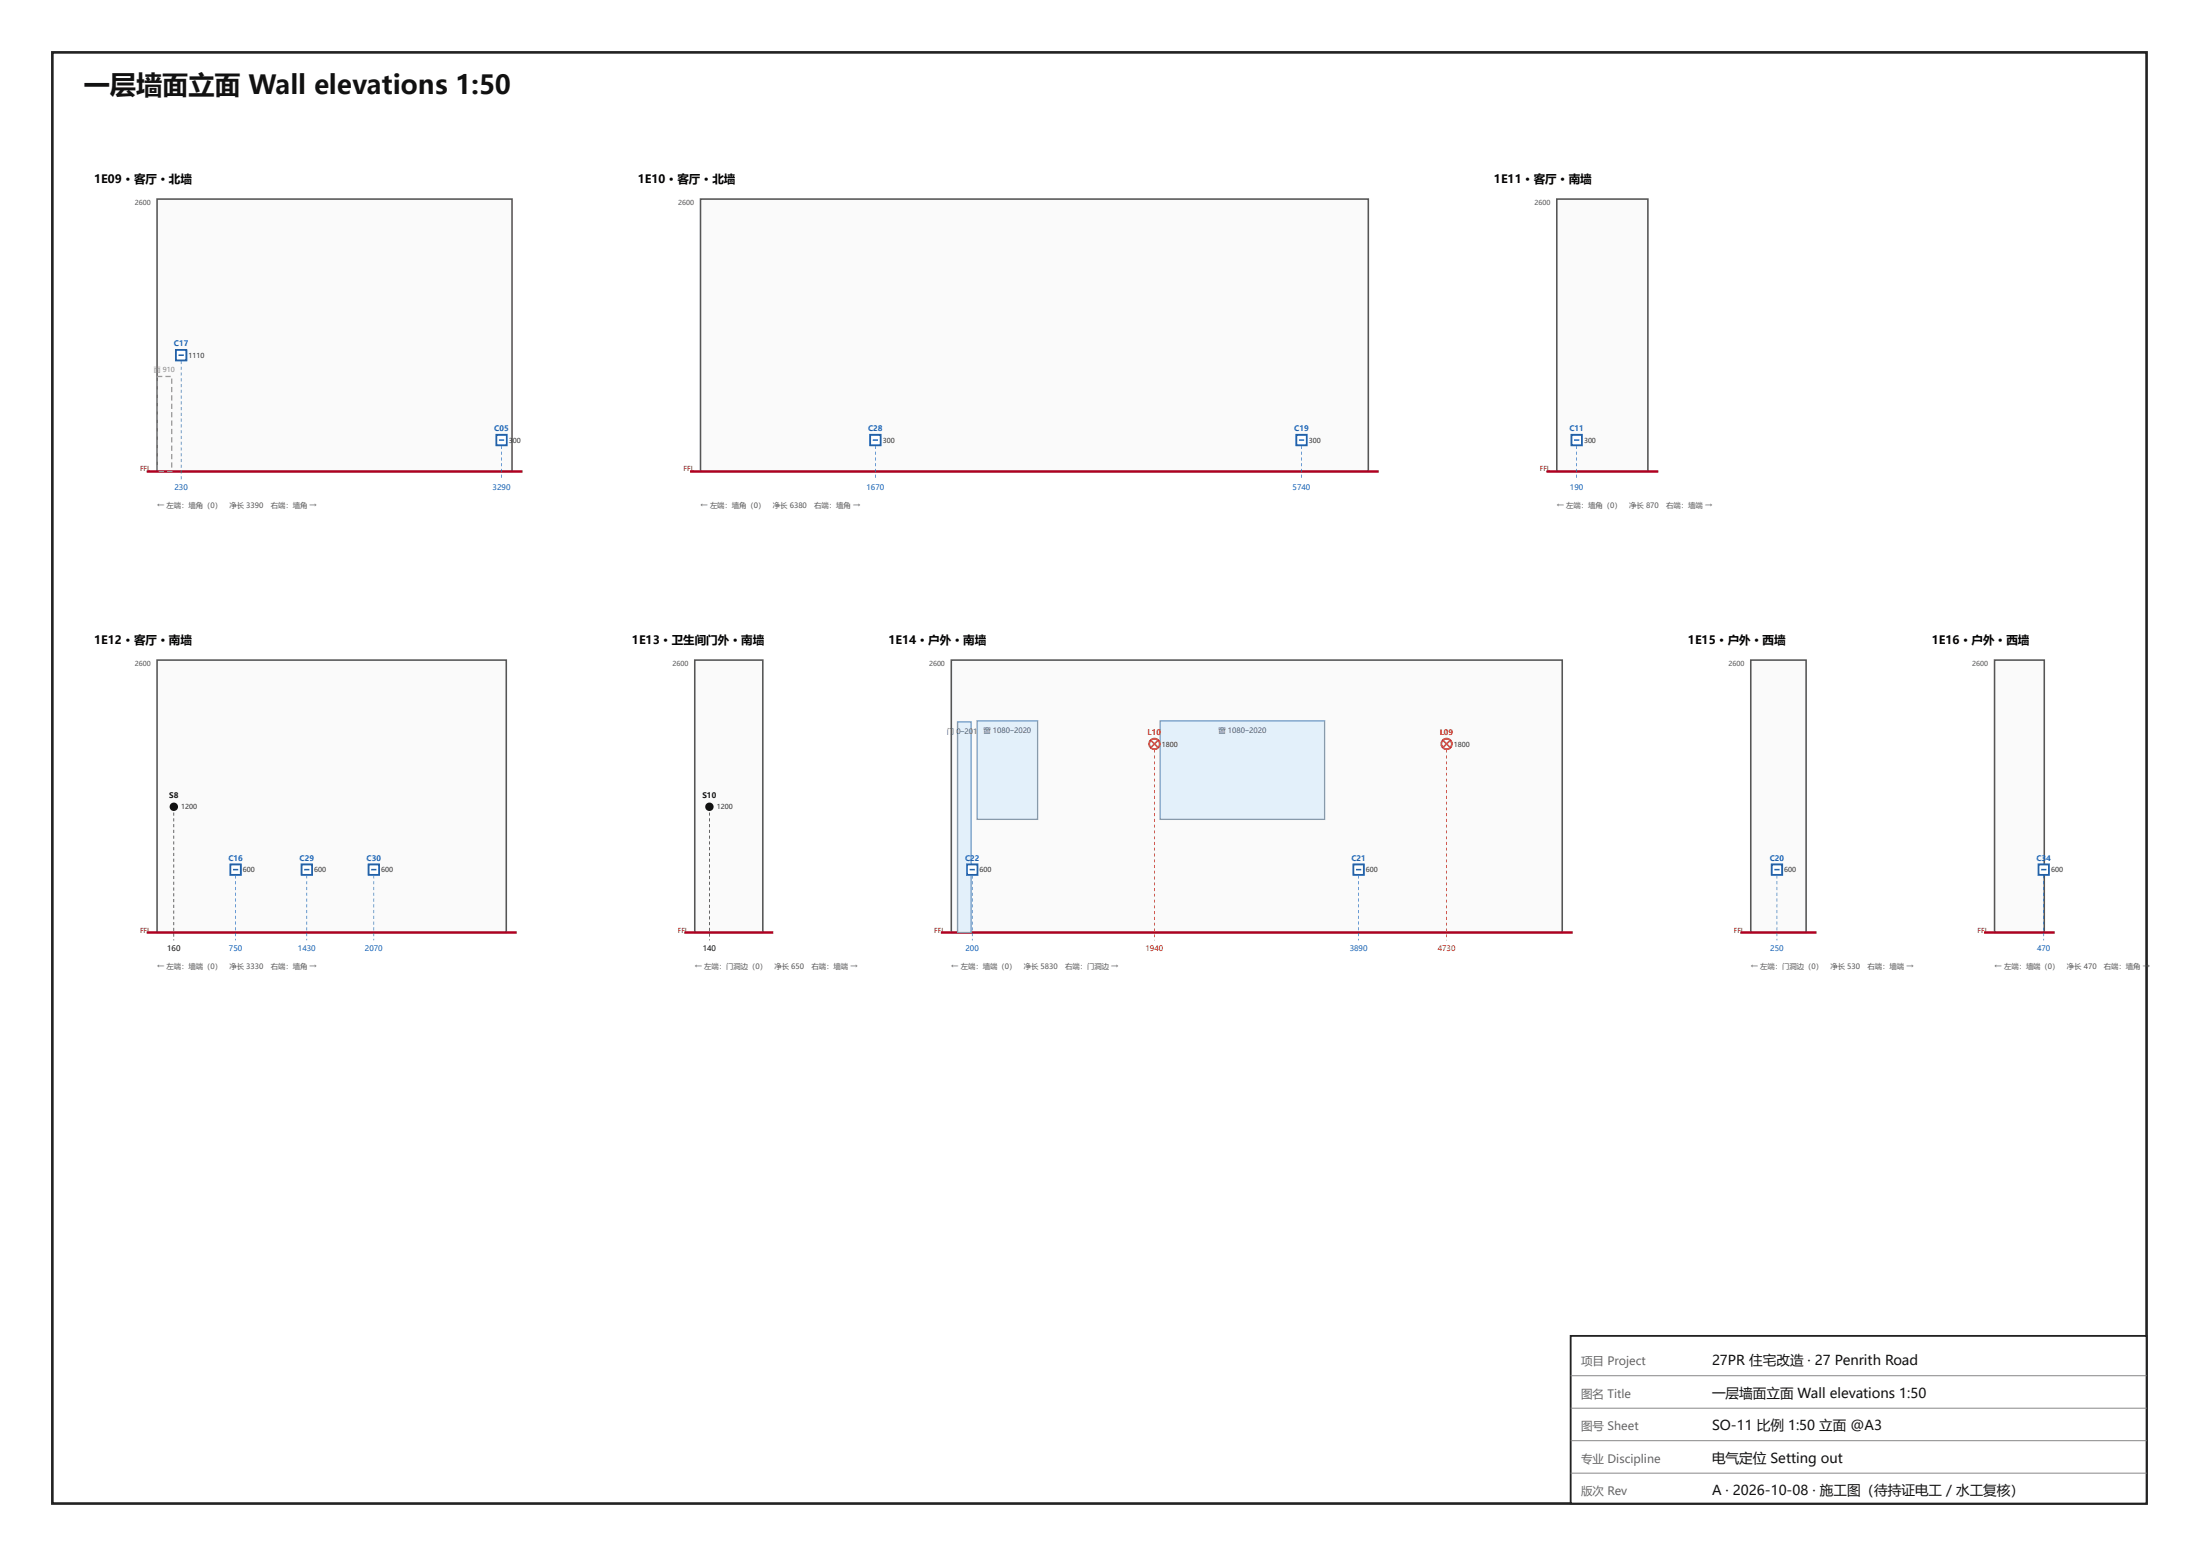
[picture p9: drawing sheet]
<svg xmlns="http://www.w3.org/2000/svg" width="420mm" height="297mm" viewBox="0 0 420 297" stroke-linecap="round" stroke-linejoin="round" font-family="sans-serif">
<path d="M10 10h400v277h-400z" fill="none" stroke="#222" stroke-width=".5"/>
<path d="M300 255h110v32h-110z" fill="#fff"/>
<path d="M300 255h110v32h-110z" fill="none" stroke="#222" stroke-width=".35"/>
<path d="M300 262.6h110M300 268.8h110M300 275h110M300 281.2h110" fill="none" stroke="#888" stroke-width=".19"/>
<path d="M30 38h67.8v52h-67.8z" fill="#fafafa"/>
<path d="M30 38h67.8v52h-67.8z" fill="none" stroke="#555" stroke-width=".3"/>
<path d="M28 90h71.8" fill="none" stroke="#b00020" stroke-width=".45"/>
<path d="M31.6 71.7h1v.3h-1zM32.7 72.3h.2v1h-.2zM32.7 73.9h.2v1h-.2zM32.7 75.5h.2v1h-.2zM32.7 77.1h.2v1h-.2zM32.7 78.7h.2v1h-.2zM32.7 80.3h.2v1h-.2zM32.7 81.9h.2v1h-.2zM32.7 83.5h.2v1h-.2zM32.7 85.1h.2v1h-.2zM32.7 86.7h.2v1h-.2zM32.7 88.3h.2v1h-.2zM31.9 89.9h.9v.1l-.1-.1h.2v.2h-1zM30.3 89.9h1v.2h-1zM29.9 88.7h.2v1h-.2zM29.9 87.1h.2v1h-.2zM29.9 85.5h.2v1h-.2zM29.9 83.9h.2v1h-.2zM29.9 82.3h.2v1h-.2zM29.9 80.7h.2v1h-.2zM29.9 79.1h.2v1h-.2zM29.9 77.5h.2v1h-.2zM29.9 75.9h.2v1h-.2zM29.9 74.3h.2v1h-.2zM29.9 72.7h.2v1h-.2zM29.9 71.7h1.1v.3h-1v-.1h.1v.2h-.2z" fill="#999"/>
<path d="M33.6 66.8h2v2h-2z" fill="#fff"/>
<path d="M33.6 66.8h2v2h-2z" fill="none" stroke="#1565c0" stroke-width=".35"/>
<path d="M34.1 67.8h1" fill="none" stroke="#1565c0" stroke-width=".3"/>
<path d="M34.5 68.9h.2v.6h-.2zM34.5 70h.2v.6h-.2zM34.5 71.1h.2v.6h-.2zM34.5 72.2h.2v.6h-.2zM34.5 73.3h.2v.6h-.2zM34.5 74.4h.2v.6h-.2zM34.5 75.5h.2v.6h-.2zM34.5 76.6h.2v.6h-.2zM34.5 77.7h.2v.6h-.2zM34.5 78.8h.2v.6h-.2zM34.5 79.9h.2v.6h-.2zM34.5 81h.2v.6h-.2zM34.5 82.1h.2v.6h-.2zM34.5 83.2h.2v.6h-.2zM34.5 84.3h.2v.6h-.2zM34.5 85.4h.2v.6h-.2zM34.5 86.5h.2v.6h-.2zM34.5 87.6h.2v.6h-.2zM34.5 88.7h.2v.6h-.2zM34.5 89.8h.2v.6h-.2zM34.5 90.9h.2v.6h-.2z" fill="#1565c0"/>
<path d="M94.8 83h2v2h-2z" fill="#fff"/>
<path d="M94.8 83h2v2h-2z" fill="none" stroke="#1565c0" stroke-width=".35"/>
<path d="M95.3 84h1" fill="none" stroke="#1565c0" stroke-width=".3"/>
<path d="M95.7 85.1h.2v.6h-.2zM95.7 86.2h.2v.6h-.2zM95.7 87.3h.2v.6h-.2zM95.7 88.4h.2v.6h-.2zM95.7 89.5h.2v.6h-.2zM95.7 90.6h.2v.6h-.2z" fill="#1565c0"/>
<path d="M133.8 38h127.5v52h-127.5z" fill="#fafafa"/>
<path d="M133.8 38h127.5v52h-127.5z" fill="none" stroke="#555" stroke-width=".3"/>
<path d="M131.8 90h131.5" fill="none" stroke="#b00020" stroke-width=".45"/>
<path d="M166.2 83h2v2h-2z" fill="#fff"/>
<path d="M166.2 83h2v2h-2z" fill="none" stroke="#1565c0" stroke-width=".35"/>
<path d="M166.7 84h1" fill="none" stroke="#1565c0" stroke-width=".3"/>
<path d="M167.1 85.1h.2v.6h-.2zM167.1 86.2h.2v.6h-.2zM167.1 87.3h.2v.6h-.2zM167.1 88.4h.2v.6h-.2zM167.1 89.5h.2v.6h-.2zM167.1 90.6h.2v.6h-.2z" fill="#1565c0"/>
<path d="M247.6 83h2v2h-2z" fill="#fff"/>
<path d="M247.6 83h2v2h-2z" fill="none" stroke="#1565c0" stroke-width=".35"/>
<path d="M248.1 84h1" fill="none" stroke="#1565c0" stroke-width=".3"/>
<path d="M248.5 85.1h.2v.6h-.2zM248.5 86.2h.2v.6h-.2zM248.5 87.3h.2v.6h-.2zM248.5 88.4h.2v.6h-.2zM248.5 89.5h.2v.6h-.2zM248.5 90.6h.2v.6h-.2z" fill="#1565c0"/>
<path d="M297.3 38h17.4v52h-17.4z" fill="#fafafa"/>
<path d="M297.3 38h17.4v52h-17.4z" fill="none" stroke="#555" stroke-width=".3"/>
<path d="M295.3 90h21.4" fill="none" stroke="#b00020" stroke-width=".45"/>
<path d="M300.1 83h2v2h-2z" fill="#fff"/>
<path d="M300.1 83h2v2h-2z" fill="none" stroke="#1565c0" stroke-width=".35"/>
<path d="M300.6 84h1" fill="none" stroke="#1565c0" stroke-width=".3"/>
<path d="M301.1 85.1h.1v.6h-.1zM301.1 86.2h.1v.6h-.1zM301.1 87.3h.1v.6h-.1zM301.1 88.4h.1v.6h-.1zM301.1 89.5h.1v.6h-.1zM301.1 90.6h.1v.6h-.1z" fill="#1565c0"/>
<path d="M30 126h66.7v52h-66.7z" fill="#fafafa"/>
<path d="M30 126h66.7v52h-66.7z" fill="none" stroke="#555" stroke-width=".3"/>
<path d="M28 178h70.7" fill="none" stroke="#b00020" stroke-width=".45"/>
<g fill="#111">
<path d="M33.1 155.1h.2v.6h-.2zM33.1 156.2h.2v.6h-.2zM33.1 157.3h.2v.6h-.2zM33.1 158.4h.2v.6h-.2zM33.1 159.5h.2v.6h-.2zM33.1 160.6h.2v.6h-.2zM33.1 161.7h.2v.6h-.2zM33.1 162.8h.2v.6h-.2zM33.1 163.9h.2v.6h-.2zM33.1 165h.2v.6h-.2zM33.1 166.1h.2v.6h-.2zM33.1 167.2h.2v.6h-.2zM33.1 168.3h.2v.6h-.2zM33.1 169.4h.2v.6h-.2zM33.1 170.5h.2v.6h-.2zM33.1 171.6h.2v.6h-.2zM33.1 172.7h.2v.6h-.2zM33.1 173.8h.2v.6h-.2zM33.1 174.9h.2v.6h-.2zM33.1 176h.2v.6h-.2zM33.1 177.1h.2v.6h-.2zM33.1 178.2h.2v.6h-.2zM33.1 179.3h.2v.2h-.2z"/>
<circle cx="33.2" cy="154" r=".8"/>
</g>
<path d="M44 165h2v2h-2z" fill="#fff"/>
<path d="M44 165h2v2h-2z" fill="none" stroke="#1565c0" stroke-width=".35"/>
<path d="M44.5 166h1" fill="none" stroke="#1565c0" stroke-width=".3"/>
<path d="M44.9 167.1h.2v.6h-.2zM44.9 168.2h.2v.6h-.2zM44.9 169.3h.2v.6h-.2zM44.9 170.4h.2v.6h-.2zM44.9 171.5h.2v.6h-.2zM44.9 172.6h.2v.6h-.2zM44.9 173.7h.2v.6h-.2zM44.9 174.8h.2v.6h-.2zM44.9 175.9h.2v.6h-.2zM44.9 177h.2v.6h-.2zM44.9 178.1h.2v.6h-.2zM44.9 179.2h.2v.3h-.2z" fill="#1565c0"/>
<path d="M57.6 165h2v2h-2z" fill="#fff"/>
<path d="M57.6 165h2v2h-2z" fill="none" stroke="#1565c0" stroke-width=".35"/>
<path d="M58.1 166h1" fill="none" stroke="#1565c0" stroke-width=".3"/>
<path d="M58.5 167.1h.2v.6h-.2zM58.5 168.2h.2v.6h-.2zM58.5 169.3h.2v.6h-.2zM58.5 170.4h.2v.6h-.2zM58.5 171.5h.2v.6h-.2zM58.5 172.6h.2v.6h-.2zM58.5 173.7h.2v.6h-.2zM58.5 174.8h.2v.6h-.2zM58.5 175.9h.2v.6h-.2zM58.5 177h.2v.6h-.2zM58.5 178.1h.2v.6h-.2zM58.5 179.2h.2v.3h-.2z" fill="#1565c0"/>
<path d="M70.4 165h2v2h-2z" fill="#fff"/>
<path d="M70.4 165h2v2h-2z" fill="none" stroke="#1565c0" stroke-width=".35"/>
<path d="M70.9 166h1" fill="none" stroke="#1565c0" stroke-width=".3"/>
<path d="M71.3 167.1h.2v.6h-.2zM71.3 168.2h.2v.6h-.2zM71.3 169.3h.2v.6h-.2zM71.3 170.4h.2v.6h-.2zM71.3 171.5h.2v.6h-.2zM71.3 172.6h.2v.6h-.2zM71.3 173.7h.2v.6h-.2zM71.3 174.8h.2v.6h-.2zM71.3 175.9h.2v.6h-.2zM71.3 177h.2v.6h-.2zM71.3 178.1h.2v.6h-.2zM71.3 179.2h.2v.3h-.2z" fill="#1565c0"/>
<path d="M132.7 126h13v52h-13z" fill="#fafafa"/>
<path d="M132.7 126h13v52h-13z" fill="none" stroke="#555" stroke-width=".3"/>
<path d="M130.7 178h17" fill="none" stroke="#b00020" stroke-width=".45"/>
<g fill="#111">
<path d="M135.4 155.1h.2v.6h-.2zM135.4 156.2h.2v.6h-.2zM135.4 157.3h.2v.6h-.2zM135.4 158.4h.2v.6h-.2zM135.4 159.5h.2v.6h-.2zM135.4 160.6h.2v.6h-.2zM135.4 161.7h.2v.6h-.2zM135.4 162.8h.2v.6h-.2zM135.4 163.9h.2v.6h-.2zM135.4 165h.2v.6h-.2zM135.4 166.1h.2v.6h-.2zM135.4 167.2h.2v.6h-.2zM135.4 168.3h.2v.6h-.2zM135.4 169.4h.2v.6h-.2zM135.4 170.5h.2v.6h-.2zM135.4 171.6h.2v.6h-.2zM135.4 172.7h.2v.6h-.2zM135.4 173.8h.2v.6h-.2zM135.4 174.9h.2v.6h-.2zM135.4 176h.2v.6h-.2zM135.4 177.1h.2v.6h-.2zM135.4 178.2h.2v.6h-.2zM135.4 179.3h.2v.2h-.2z"/>
<circle cx="135.5" cy="154" r=".8"/>
</g>
<path d="M181.7 126h116.7v52h-116.7z" fill="#fafafa"/>
<path d="M181.7 126h116.7v52h-116.7z" fill="none" stroke="#555" stroke-width=".3"/>
<path d="M179.7 178h120.7" fill="none" stroke="#b00020" stroke-width=".45"/>
<path d="M182.9 137.8h2.6v40.2h-2.6z" fill="#e3f0fa"/>
<path d="M182.9 137.8h2.6v40.2h-2.6z" fill="none" stroke="#7a9cb8" stroke-width=".25"/>
<path d="M221.6 137.6h31.4v18.8h-31.4z" fill="#e3f0fa"/>
<path d="M221.6 137.6h31.4v18.8h-31.4z" fill="none" stroke="#7a9cb8" stroke-width=".25"/>
<path d="M186.6 137.6h11.6v18.8h-11.6z" fill="#e3f0fa"/>
<path d="M186.6 137.6h11.6v18.8h-11.6z" fill="none" stroke="#7a9cb8" stroke-width=".25"/>
<path d="M184.7 165h2v2h-2z" fill="#fff"/>
<path d="M184.7 165h2v2h-2z" fill="none" stroke="#1565c0" stroke-width=".35"/>
<path d="M185.2 166h1" fill="none" stroke="#1565c0" stroke-width=".3"/>
<path d="M185.6 167.1h.2v.6h-.2zM185.6 168.2h.2v.6h-.2zM185.6 169.3h.2v.6h-.2zM185.6 170.4h.2v.6h-.2zM185.6 171.5h.2v.6h-.2zM185.6 172.6h.2v.6h-.2zM185.6 173.7h.2v.6h-.2zM185.6 174.8h.2v.6h-.2zM185.6 175.9h.2v.6h-.2zM185.6 177h.2v.6h-.2zM185.6 178.1h.2v.6h-.2zM185.6 179.2h.2v.3h-.2z" fill="#1565c0"/>
<circle cx="220.5" cy="142" r="1" fill="#fff"/>
<circle cx="220.5" cy="142" r="1" fill="none" stroke="#e65100" stroke-width=".35"/>
<path d="M219.8 141.3l1.4 1.4zM221.2 141.3l-1.4 1.4z" fill="#000"/>
<path d="M219.8 141.3l1.4 1.4M221.2 141.3l-1.4 1.4" fill="none" stroke="#e65100" stroke-width=".3"/>
<path d="M220.4 143.1h.2v.6h-.2zM220.4 144.2h.2v.6h-.2zM220.4 145.3h.2v.6h-.2zM220.4 146.4h.2v.6h-.2zM220.4 147.5h.2v.6h-.2zM220.4 148.6h.2v.6h-.2zM220.4 149.7h.2v.6h-.2zM220.4 150.8h.2v.6h-.2zM220.4 151.9h.2v.6h-.2zM220.4 153h.2v.6h-.2zM220.4 154.1h.2v.6h-.2zM220.4 155.2h.2v.6h-.2zM220.4 156.3h.2v.6h-.2zM220.4 157.4h.2v.6h-.2zM220.4 158.5h.2v.6h-.2zM220.4 159.6h.2v.6h-.2zM220.4 160.7h.2v.6h-.2zM220.4 161.8h.2v.6h-.2zM220.4 162.9h.2v.6h-.2zM220.4 164h.2v.6h-.2zM220.4 165.1h.2v.6h-.2zM220.4 166.2h.2v.6h-.2zM220.4 167.3h.2v.6h-.2zM220.4 168.4h.2v.6h-.2zM220.4 169.5h.2v.6h-.2zM220.4 170.6h.2v.6h-.2zM220.4 171.7h.2v.6h-.2zM220.4 172.8h.2v.6h-.2zM220.4 173.9h.2v.6h-.2zM220.4 175h.2v.6h-.2zM220.4 176.1h.2v.6h-.2zM220.4 177.2h.2v.6h-.2zM220.4 178.3h.2v.6h-.2zM220.4 179.4l.2 .1z" fill="#e65100"/>
<path d="M258.5 165h2v2h-2z" fill="#fff"/>
<path d="M258.5 165h2v2h-2z" fill="none" stroke="#1565c0" stroke-width=".35"/>
<path d="M259 166h1" fill="none" stroke="#1565c0" stroke-width=".3"/>
<path d="M259.4 167.1h.2v.6h-.2zM259.4 168.2h.2v.6h-.2zM259.4 169.3h.2v.6h-.2zM259.4 170.4h.2v.6h-.2zM259.4 171.5h.2v.6h-.2zM259.4 172.6h.2v.6h-.2zM259.4 173.7h.2v.6h-.2zM259.4 174.8h.2v.6h-.2zM259.4 175.9h.2v.6h-.2zM259.4 177h.2v.6h-.2zM259.4 178.1h.2v.6h-.2zM259.4 179.2h.2v.3h-.2z" fill="#1565c0"/>
<circle cx="276.3" cy="142" r="1" fill="#fff"/>
<circle cx="276.3" cy="142" r="1" fill="none" stroke="#e65100" stroke-width=".35"/>
<path d="M275.6 141.3l1.4 1.4zM277 141.3l-1.4 1.4z" fill="#000"/>
<path d="M275.6 141.3l1.4 1.4M277 141.3l-1.4 1.4" fill="none" stroke="#e65100" stroke-width=".3"/>
<path d="M276.2 143.1h.2v.6h-.2zM276.2 144.2h.2v.6h-.2zM276.2 145.3h.2v.6h-.2zM276.2 146.4h.2v.6h-.2zM276.2 147.5h.2v.6h-.2zM276.2 148.6h.2v.6h-.2zM276.2 149.7h.2v.6h-.2zM276.2 150.8h.2v.6h-.2zM276.2 151.9h.2v.6h-.2zM276.2 153h.2v.6h-.2zM276.2 154.1h.2v.6h-.2zM276.2 155.2h.2v.6h-.2zM276.2 156.3h.2v.6h-.2zM276.2 157.4h.2v.6h-.2zM276.2 158.5h.2v.6h-.2zM276.2 159.6h.2v.6h-.2zM276.2 160.7h.2v.6h-.2zM276.2 161.8h.2v.6h-.2zM276.2 162.9h.2v.6h-.2zM276.2 164h.2v.6h-.2zM276.2 165.1h.2v.6h-.2zM276.2 166.2h.2v.6h-.2zM276.2 167.3h.2v.6h-.2zM276.2 168.4h.2v.6h-.2zM276.2 169.5h.2v.6h-.2zM276.2 170.6h.2v.6h-.2zM276.2 171.7h.2v.6h-.2zM276.2 172.8h.2v.6h-.2zM276.2 173.9h.2v.6h-.2zM276.2 175h.2v.6h-.2zM276.2 176.1h.2v.6h-.2zM276.2 177.2h.2v.6h-.2zM276.2 178.3h.2v.6h-.2zM276.2 179.4l.2 .1z" fill="#e65100"/>
<path d="M334.4 126h10.6v52h-10.6z" fill="#fafafa"/>
<path d="M334.4 126h10.6v52h-10.6z" fill="none" stroke="#555" stroke-width=".3"/>
<path d="M332.4 178h14.6" fill="none" stroke="#b00020" stroke-width=".45"/>
<path d="M338.4 165h2v2h-2z" fill="#fff"/>
<path d="M338.4 165h2v2h-2z" fill="none" stroke="#1565c0" stroke-width=".35"/>
<path d="M338.9 166h1" fill="none" stroke="#1565c0" stroke-width=".3"/>
<path d="M339.3 167.1h.2v.6h-.2zM339.3 168.2h.2v.6h-.2zM339.3 169.3h.2v.6h-.2zM339.3 170.4h.2v.6h-.2zM339.3 171.5h.2v.6h-.2zM339.3 172.6h.2v.6h-.2zM339.3 173.7h.2v.6h-.2zM339.3 174.8h.2v.6h-.2zM339.3 175.9h.2v.6h-.2zM339.3 177h.2v.6h-.2zM339.3 178.1h.2v.6h-.2zM339.3 179.2h.2v.3h-.2z" fill="#1565c0"/>
<path d="M381 126h9.5v52h-9.5z" fill="#fafafa"/>
<path d="M381 126h9.5v52h-9.5z" fill="none" stroke="#555" stroke-width=".3"/>
<path d="M379 178h13.5" fill="none" stroke="#b00020" stroke-width=".45"/>
<path d="M389.4 165h2v2h-2z" fill="#fff"/>
<path d="M389.4 165h2v2h-2z" fill="none" stroke="#1565c0" stroke-width=".35"/>
<path d="M389.9 166h1" fill="none" stroke="#1565c0" stroke-width=".3"/>
<path d="M390.3 167.1h.1v.6h-.1zM390.3 168.2h.1v.6h-.1zM390.3 169.3h.1v.6h-.1zM390.3 170.4h.1v.6h-.1zM390.3 171.5h.1v.6h-.1zM390.3 172.6h.1v.6h-.1zM390.3 173.7h.1v.6h-.1zM390.3 174.8h.1v.6h-.1zM390.3 175.9h.1v.6h-.1zM390.3 177h.1v.6h-.1zM390.3 178.1h.1v.6h-.1zM390.3 179.2h.1v.3h-.1z" fill="#1565c0"/>
<text font-size="5" fill="#111" x="16" y="18">一层墙面立面 Wall elevations 1:50</text>
<g font-size="2.6" fill="#111">
<text x="327" y="260.6">27PR 住宅改造 · 27 Penrith Road</text>
<text x="327" y="266.8">一层墙面立面 Wall elevations 1:50</text>
<text x="327" y="273">SO-11 比例 1:50 立面 @A3</text>
<text x="327" y="279.2">电气定位 Setting out</text>
<text x="327" y="285.4">A · 2026-10-08 · 施工图（待持证电工 / 水工复核）</text>
</g>
<g font-size="2.2">
<text x="18" y="35">1E09 · 客厅 · 北墙</text>
<text x="121.8" y="35">1E10 · 客厅 · 北墙</text>
<text x="285.3" y="35">1E11 · 客厅 · 南墙</text>
<text x="18" y="123">1E12 · 客厅 · 南墙</text>
<text x="120.7" y="123">1E13 · 卫生间门外 · 南墙</text>
<text x="169.7" y="123">1E14 · 户外 · 南墙</text>
<text x="322.4" y="123">1E15 · 户外 · 西墙</text>
<text x="369" y="123">1E16 · 户外 · 西墙</text>
</g>
<g font-size="2.2" fill="#666">
<text x="302" y="260.6">项目 Project</text>
<text x="302" y="266.8">图名 Title</text>
<text x="302" y="273">图号 Sheet</text>
<text x="302" y="279.2">专业 Discipline</text>
<text x="302" y="285.4">版次 Rev</text>
</g>
<g font-size="1.4" fill="#1565c0">
<text x="33.2" y="66.1">C17</text>
<text x="94.4" y="82.3">C05</text>
<text x="165.8" y="82.3">C28</text>
<text x="247.2" y="82.3">C19</text>
<text x="299.8" y="82.3">C11</text>
<text x="33.3" y="93.6">230</text>
<text x="94.1" y="93.6">3290</text>
<text x="165.5" y="93.6">1670</text>
<text x="246.9" y="93.6">5740</text>
<text x="299.9" y="93.6">190</text>
<text x="43.6" y="164.3">C16</text>
<text x="57.2" y="164.3">C29</text>
<text x="70" y="164.3">C30</text>
<text x="184.3" y="164.3">C22</text>
<text x="258.1" y="164.3">C21</text>
<text x="338" y="164.3">C20</text>
<text x="389" y="164.3">C3</text>
<text x="390.8" y="164.3">4</text>
<text x="43.7" y="181.6">750</text>
<text x="56.9" y="181.6">1430</text>
<text x="69.7" y="181.6">2070</text>
<text x="184.4" y="181.6">200</text>
<text x="257.8" y="181.6">3890</text>
<text x="338.1" y="181.6">250</text>
<text x="389.1" y="181.6">470</text>
</g>
<g font-size="1.4" fill="#555">
<text x="30" y="96.9">← 左端：墙角（0）</text>
<text x="43.8" y="96.9">净长 3390</text>
<text x="51.7" y="96.9">右端：墙角 →</text>
<text x="133.8" y="96.9">← 左端：墙角（0）</text>
<text x="147.6" y="96.9">净长 6380</text>
<text x="155.5" y="96.9">右端：墙角 →</text>
<text x="297.3" y="96.9">← 左端：墙角（0）</text>
<text x="311.2" y="96.9">净长 870</text>
<text x="318.3" y="96.9">右端：墙端 →</text>
<text x="30" y="184.9">← 左端：墙端（0）</text>
<text x="43.8" y="184.9">净长 3330</text>
<text x="51.7" y="184.9">右端：墙角 →</text>
<text x="132.7" y="184.9">← 左端：门洞边（0）</text>
<text x="147.9" y="184.9">净长 650</text>
<text x="155" y="184.9">右端：墙端 →</text>
<text x="181.7" y="184.9">← 左端：墙端（0）</text>
<text x="195.5" y="184.9">净长 5830</text>
<text x="203.4" y="184.9">右端：门洞边 →</text>
<text x="334.4" y="184.9">← 左端：门洞边（0）</text>
<text x="349.6" y="184.9">净长 530</text>
<text x="356.7" y="184.9">右端：墙端 →</text>
<text x="381" y="184.9">← 左端：墙端（0）</text>
<text x="394.8" y="184.9">净长 470</text>
<text x="401.9" y="184.9">右端：墙角 →</text>
</g>
<g font-size="1.4" fill="#557">
<text x="180.8" y="140.2">门 0–20</text>
<text x="185.9" y="140.2">1</text>
<text x="186.7" y="140.2">0 窗 1080–2020</text>
<text x="232.7" y="140">窗 1080–2020</text>
</g>
<g font-size="1.4" fill="#e65100">
<text x="219.2" y="140.3">L10</text>
<text x="275" y="140.3">L09</text>
<text x="218.8" y="181.6">1940</text>
<text x="274.6" y="181.6">4730</text>
</g>
<g font-size="1.4" fill="#111">
<text x="32.3" y="152.3">S8</text>
<text x="134.2" y="152.3">S10</text>
<text x="31.9" y="181.6">160</text>
<text x="134.2" y="181.6">140</text>
</g>
<g font-size="1.3" fill="#555">
<text x="25.7" y="39.2">2600</text>
<text x="129.5" y="39.2">2600</text>
<text x="293.1" y="39.2">2600</text>
<text x="25.7" y="127.2">2600</text>
<text x="128.4" y="127.2">2600</text>
<text x="177.4" y="127.2">2600</text>
<text x="330.1" y="127.2">2600</text>
<text x="376.7" y="127.2">2600</text>
</g>
<text font-size="1.3" fill="#888" x="29.4" y="71.1">面 910</text>
<g font-size="1.3" fill="#333">
<text x="36" y="68.3">1110</text>
<text x="97.2" y="84.5">3</text>
<text x="98" y="84.5">00</text>
<text x="168.6" y="84.5">300</text>
<text x="250" y="84.5">300</text>
<text x="302.5" y="84.5">300</text>
<text x="221.9" y="142.5">1800</text>
<text x="277.7" y="142.5">1800</text>
<text x="34.6" y="154.5">1200</text>
<text x="136.9" y="154.5">1200</text>
<text x="46.4" y="166.5">600</text>
<text x="60" y="166.5">600</text>
<text x="72.8" y="166.5">600</text>
<text x="187.1" y="166.5">600</text>
<text x="260.9" y="166.5">600</text>
<text x="340.8" y="166.5">600</text>
<text x="391.8" y="166.5">600</text>
</g>
<g font-size="1.3" fill="#b00020">
<text x="26.7" y="90">FFL</text>
<text x="130.5" y="90">FFL</text>
<text x="294.1" y="90">FFL</text>
<text x="26.7" y="178">FFL</text>
<text x="129.4" y="178">FFL</text>
<text x="178.4" y="178">FFL</text>
<text x="331.1" y="178">FFL</text>
<text x="377.7" y="178">FFL</text>
</g>
</svg>
